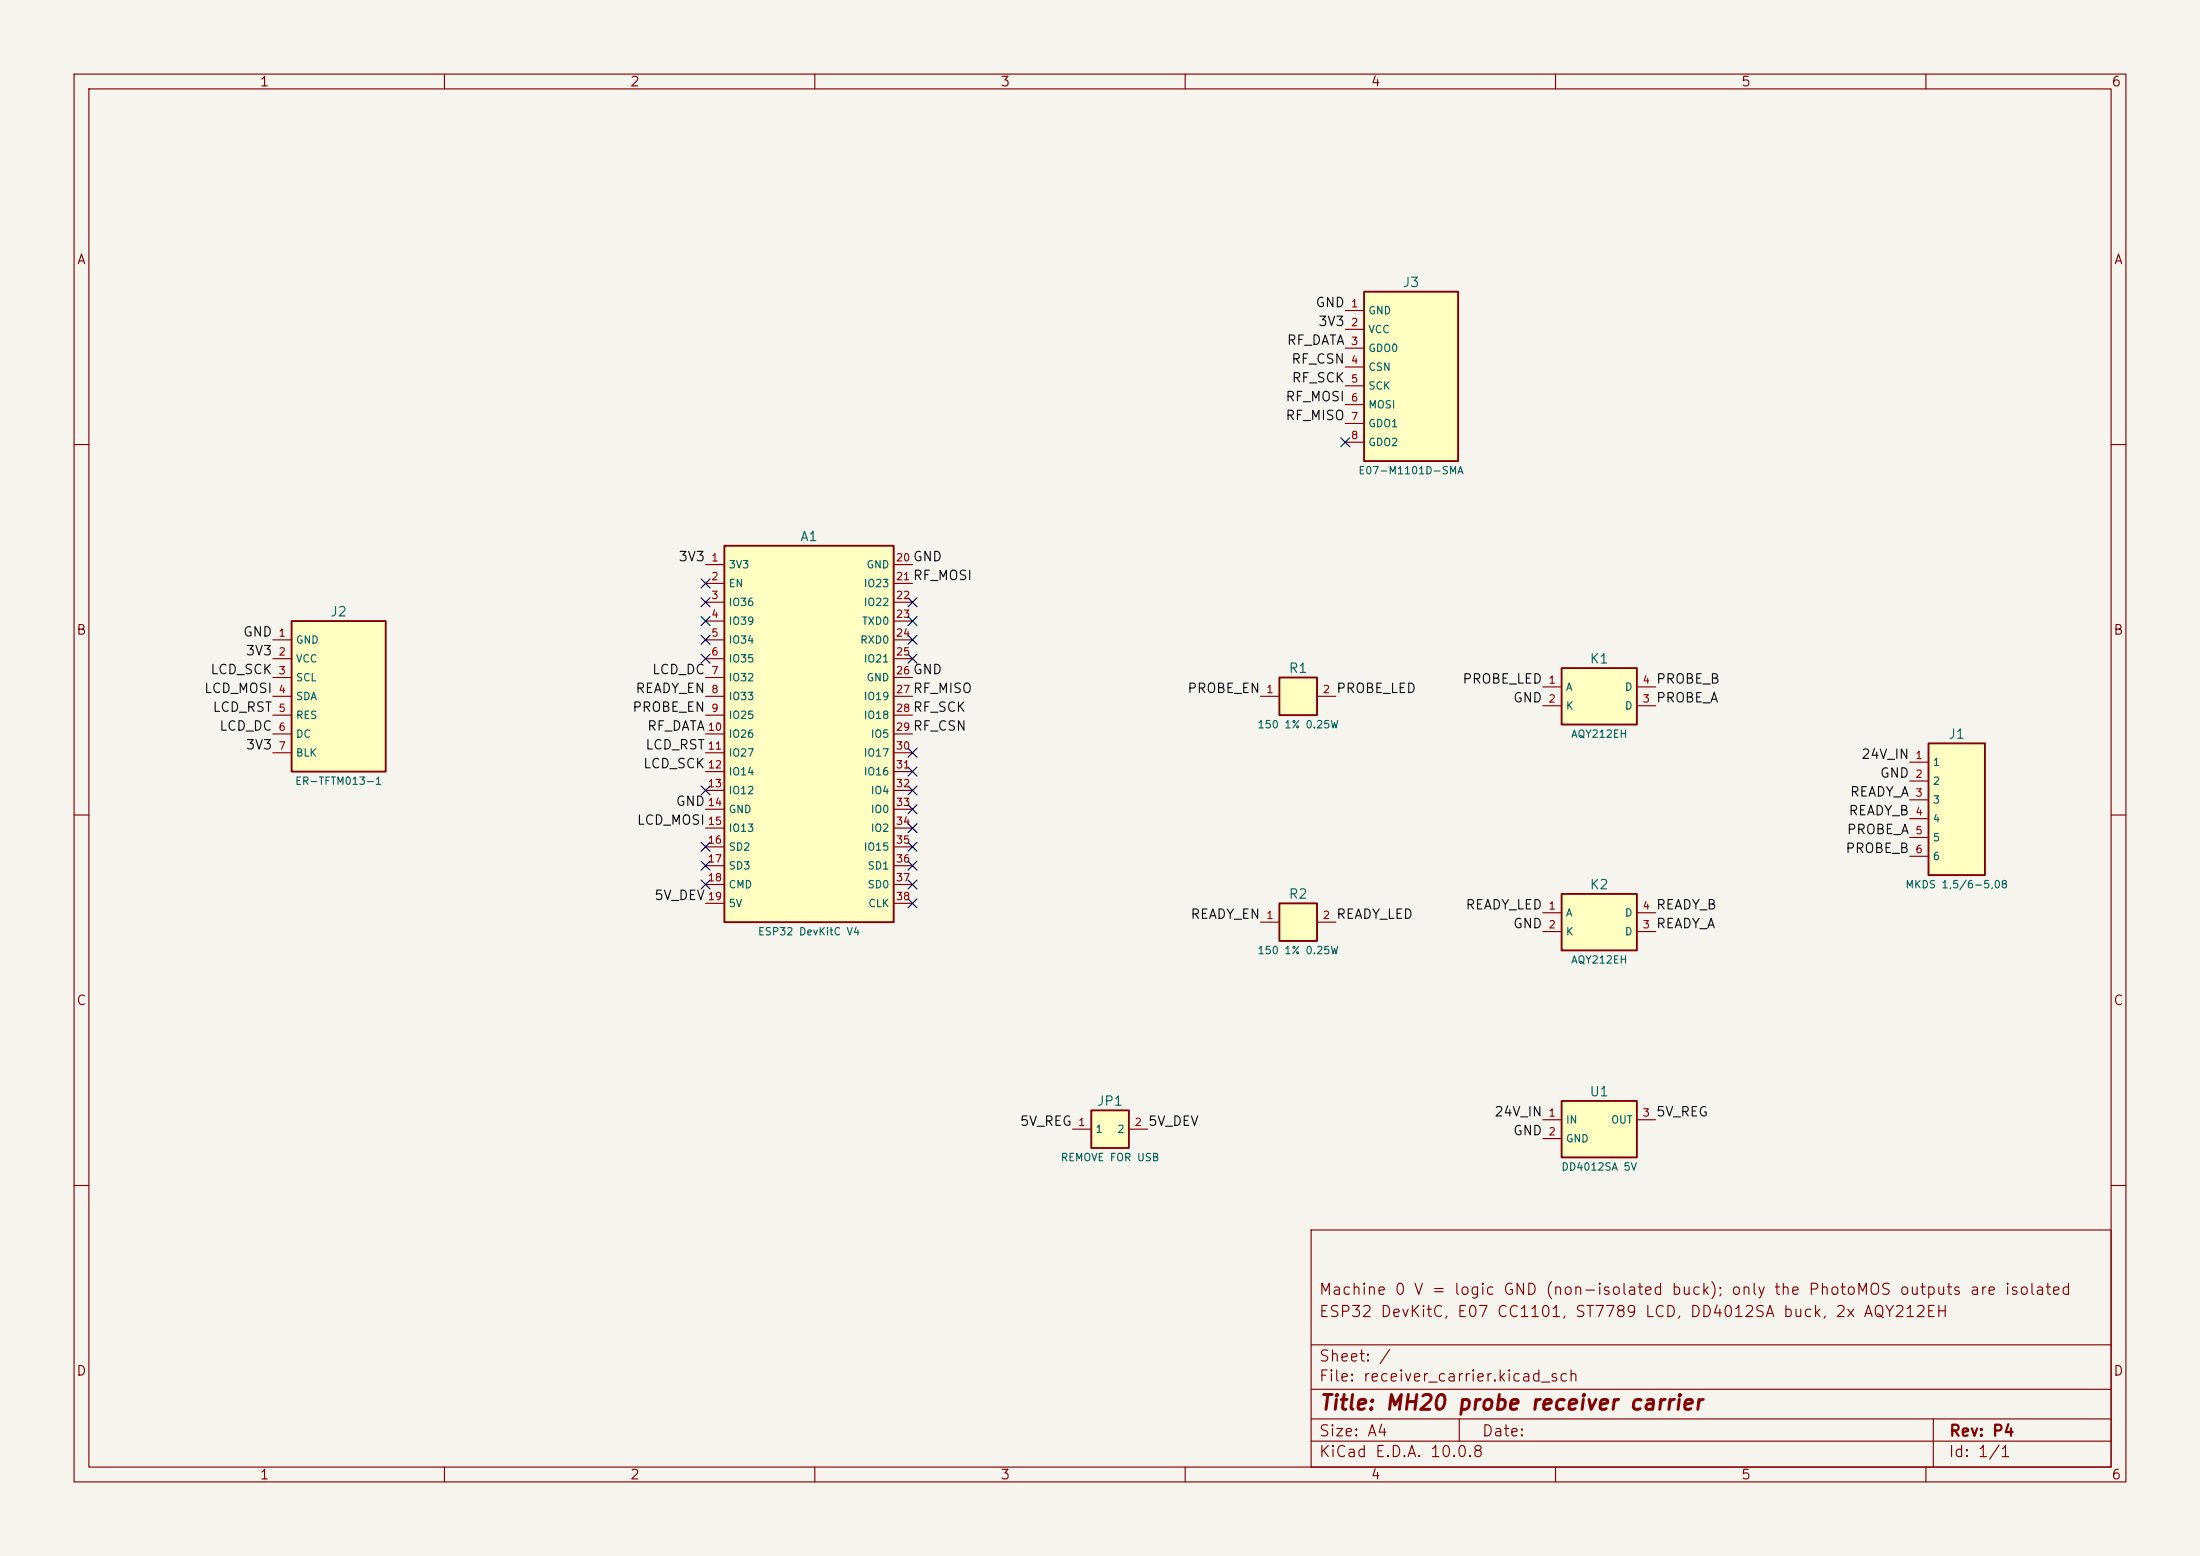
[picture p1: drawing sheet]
<svg xmlns="http://www.w3.org/2000/svg" width="297mm" height="210mm" viewBox="0 0 297 210" stroke-linecap="round" stroke-linejoin="round" font-family="sans-serif">
<path d="M0 0h297v210h-297z" fill="#f5f4ef" stroke="#f5f4ef" stroke-width=".14"/>
<g fill="none" stroke="#840000" stroke-width=".15">
<path d="M10 10h277v190h-277zM12 12h273v186h-273zM60 10v2M110 10v2M160 10v2M210 10v2M260 10v2M10 60h2M285 60h2M10 110h2M285 110h2M10 160h2"/>
<path d="M177 166h108v32h-108zM285 160h2M60 198v2M110 198v2M160 198v2M177 194.5h108M177 191.5h108M177 187.5h108M177 181.5h108M197 191.5v3M210 198v2M260 198v2"/>
<path d="M261 191.5v6.5"/>
</g>
<path d="M210.8 148.6h10.2v7.6h-10.2z" fill="#ffffc2"/>
<path d="M210.8 148.6h10.2v7.6h-10.2z" fill="none" stroke="#840000" stroke-width=".25"/>
<path d="M208.3 151.1h2.5M208.3 153.7h2.5M221 151.1h2.5" fill="none" stroke="#840000" stroke-width=".15"/>
<path d="M172.7 91.4h5.1v5.1h-5.1z" fill="#ffffc2"/>
<path d="M172.7 91.4h5.1v5.1h-5.1z" fill="none" stroke="#840000" stroke-width=".25"/>
<path d="M170.2 94h2.5M177.8 94h2.5" fill="none" stroke="#840000" stroke-width=".15"/>
<path d="M184.1 39.4h12.7v22.8h-12.7z" fill="#ffffc2"/>
<path d="M184.1 39.4h12.7v22.8h-12.7z" fill="none" stroke="#840000" stroke-width=".25"/>
<path d="M181.6 41.9h2.5M181.6 44.5h2.5M181.6 47h2.5M181.6 49.5h2.5M181.6 52.1h2.5M181.6 54.6h2.5M181.6 57.2h2.5M181.6 59.7h2.5" fill="none" stroke="#840000" stroke-width=".15"/>
<path d="M172.7 121.9h5.1v5.1h-5.1z" fill="#ffffc2"/>
<path d="M172.7 121.9h5.1v5.1h-5.1z" fill="none" stroke="#840000" stroke-width=".25"/>
<path d="M170.2 124.5h2.5M177.8 124.5h2.5" fill="none" stroke="#840000" stroke-width=".15"/>
<path d="M147.3 149.9h5.1v5h-5.1z" fill="#ffffc2"/>
<path d="M147.3 149.9h5.1v5h-5.1z" fill="none" stroke="#840000" stroke-width=".25"/>
<path d="M144.8 152.4h2.5M152.4 152.4h2.5" fill="none" stroke="#840000" stroke-width=".15"/>
<path d="M210.8 90.2h10.2v7.6h-10.2z" fill="#ffffc2"/>
<path d="M210.8 90.2h10.2v7.6h-10.2z" fill="none" stroke="#840000" stroke-width=".25"/>
<path d="M208.3 92.7h2.5M208.3 95.3h2.5M221 92.7h2.5M221 95.3h2.5" fill="none" stroke="#840000" stroke-width=".15"/>
<path d="M39.4 83.8h12.7v20.3h-12.7z" fill="#ffffc2"/>
<path d="M39.4 83.8h12.7v20.3h-12.7z" fill="none" stroke="#840000" stroke-width=".25"/>
<path d="M36.8 86.4h2.6M36.8 88.9h2.6M36.8 91.4h2.6M36.8 94h2.6M36.8 96.5h2.6M36.8 99.1h2.6M36.8 101.6h2.6" fill="none" stroke="#840000" stroke-width=".15"/>
<path d="M97.8 73.7h22.8v50.8h-22.8z" fill="#ffffc2"/>
<path d="M97.8 73.7h22.8v50.8h-22.8z" fill="none" stroke="#840000" stroke-width=".25"/>
<g fill="none" stroke="#840000" stroke-width=".15">
<path d="M95.2 76.2h2.6M95.2 78.7h2.6M120.6 76.2h2.6M120.6 78.7h2.6M95.2 81.3h2.6M95.2 83.8h2.6M95.2 86.4h2.6M95.2 88.9h2.6M95.2 91.4h2.6M95.2 94h2.6M95.2 96.5h2.6M95.2 99.1h2.6"/>
<path d="M120.6 81.3h2.6M120.6 83.8h2.6M120.6 86.4h2.6M120.6 88.9h2.6M120.6 91.4h2.6M120.6 94h2.6M120.6 96.5h2.6M120.6 99.1h2.6M95.2 101.6h2.6M95.2 104.1h2.6M95.2 106.7h2.6M95.2 109.2h2.6"/>
<path d="M95.2 111.8h2.6M95.2 114.3h2.6M95.2 116.8h2.6M95.2 119.4h2.6M120.6 101.6h2.6M120.6 104.1h2.6M120.6 106.7h2.6M120.6 109.2h2.6M120.6 111.8h2.6M120.6 114.3h2.6M120.6 116.8h2.6M120.6 119.4h2.6"/>
<path d="M95.2 121.9h2.6M120.6 121.9h2.6"/>
</g>
<path d="M210.8 120.7h10.2v7.6h-10.2z" fill="#ffffc2"/>
<path d="M210.8 120.7h10.2v7.6h-10.2z" fill="none" stroke="#840000" stroke-width=".25"/>
<path d="M208.3 123.2h2.5M208.3 125.7h2.5M221 123.2h2.5M221 125.7h2.5" fill="none" stroke="#840000" stroke-width=".15"/>
<path d="M260.3 100.3h7.7v17.8h-7.7z" fill="#ffffc2"/>
<path d="M260.3 100.3h7.7v17.8h-7.7z" fill="none" stroke="#840000" stroke-width=".25"/>
<path d="M257.8 102.9h2.5M257.8 105.4h2.5M257.8 108h2.5M257.8 110.5h2.5M257.8 113h2.5M257.8 115.6h2.5" fill="none" stroke="#840000" stroke-width=".15"/>
<g fill="none" stroke="#000084" stroke-width=".15">
<path d="M181 59.1l1.2 1.2M182.2 59.1l-1.2 1.2M94.6 78.1l1.3 1.2M95.9 78.1l-1.3 1.2M94.6 80.7l1.3 1.2M94.6 83.2l1.3 1.2M94.6 85.8l1.3 1.2M94.6 88.3l1.3 1.2M95.9 80.7l-1.3 1.2M95.9 83.2l-1.3 1.2M95.9 85.8l-1.3 1.2M95.9 88.3l-1.3 1.2"/>
<path d="M122.6 88.3l1.2 1.2M122.6 80.7l1.2 1.2M122.6 83.2l1.2 1.2M122.6 85.8l1.2 1.2M123.8 85.8l-1.2 1.2M123.8 88.3l-1.2 1.2M123.8 80.7l-1.2 1.2M123.8 83.2l-1.2 1.2M94.6 106.1l1.3 1.2M94.6 113.7l1.3 1.2M94.6 116.2l1.3 1.2M94.6 118.8l1.3 1.2"/>
<path d="M95.9 106.1l-1.3 1.2M95.9 113.7l-1.3 1.2M95.9 116.2l-1.3 1.2M95.9 118.8l-1.3 1.2M122.6 101l1.2 1.2M122.6 113.7l1.2 1.2M122.6 116.2l1.2 1.2M122.6 118.8l1.2 1.2M122.6 103.5l1.2 1.2M122.6 106.1l1.2 1.2M122.6 108.6l1.2 1.2M122.6 111.2l1.2 1.2"/>
<path d="M123.8 101l-1.2 1.2M123.8 113.7l-1.2 1.2M123.8 116.2l-1.2 1.2M123.8 118.8l-1.2 1.2M123.8 103.5l-1.2 1.2M123.8 106.1l-1.2 1.2M123.8 108.6l-1.2 1.2M123.8 111.2l-1.2 1.2M122.6 121.3l1.2 1.2M123.8 121.3l-1.2 1.2"/>
</g>
<text font-size="2" fill="#840000" x="178" y="190.8">Title: MH20 probe receiver carrier</text>
<g font-size="1.5" fill="#840000">
<text x="178" y="178.1">ESP32 DevKitC, E07 CC1101, ST7789 LCD, DD4012SA buck, 2x AQY212EH</text>
<text x="178" y="175.1">Machine 0 V = logic GND (non-isolated buck); only the PhotoMOS outputs are isolated</text>
<text x="178" y="184.1">Sheet: /</text>
<text x="178" y="186.8">File: receiver_carrier.kicad_sch</text>
<text x="178" y="197">KiCad E.D.A. 10.0.8</text>
<text x="178" y="194.2">Size: A4</text>
<text x="200" y="194.2">Date:</text>
<text x="263" y="197">Id: 1/1</text>
<text x="263" y="194.2">Rev: P4</text>
</g>
<g font-size="1.3" fill="#840000">
<text x="35" y="12">1</text>
<text x="85" y="12">2</text>
<text x="135" y="12">3</text>
<text x="185" y="12">4</text>
<text x="235" y="12">5</text>
<text x="285" y="12">6</text>
<text x="10.3" y="36">A</text>
<text x="285.3" y="36">A</text>
<text x="10.2" y="86">B</text>
<text x="285.2" y="86">B</text>
<text x="10.2" y="136">C</text>
<text x="285.2" y="136">C</text>
<text x="10.2" y="186">D</text>
<text x="285.2" y="186">D</text>
<text x="35" y="200">1</text>
<text x="85" y="200">2</text>
<text x="135" y="200">3</text>
<text x="185" y="200">4</text>
<text x="235" y="200">5</text>
<text x="285" y="200">6</text>
</g>
<g font-size="1.3" fill="#0f0f0f">
<text x="177.5" y="41.8">GND</text>
<text x="173.6" y="46.9">RF_DATA</text>
<text x="177.9" y="44.3">3V3</text>
<text x="174.2" y="49.4">RF_CSN</text>
<text x="174.3" y="51.9">RF_SCK</text>
<text x="173.5" y="54.5">RF_MOSI</text>
<text x="173.5" y="57">RF_MISO</text>
<text x="91.5" y="76.1">3V3</text>
<text x="123.2" y="76.1">GND</text>
<text x="123.2" y="78.6">RF_MOSI</text>
<text x="32.7" y="86.2">GND</text>
<text x="33.1" y="88.8">3V3</text>
<text x="27.5" y="93.9">LCD_MOSI</text>
<text x="28.3" y="91.3">LCD_SCK</text>
<text x="85.7" y="93.9">READY_EN</text>
<text x="87.9" y="91.3">LCD_DC</text>
<text x="123.2" y="91.3">GND</text>
<text x="123.2" y="93.9">RF_MISO</text>
<text x="160.2" y="93.9">PROBE_EN</text>
<text x="180.3" y="93.9">PROBE_LED</text>
<text x="197.3" y="92.6">PROBE_LED</text>
<text x="204.2" y="95.1">GND</text>
<text x="223.5" y="92.6">PROBE_B</text>
<text x="223.5" y="95.1">PROBE_A</text>
<text x="28.6" y="96.4">LCD_RST</text>
<text x="29.5" y="98.9">LCD_DC</text>
<text x="33.1" y="101.5">3V3</text>
<text x="85.3" y="96.4">PROBE_EN</text>
<text x="87" y="101.5">LCD_RST</text>
<text x="87.3" y="98.9">RF_DATA</text>
<text x="123.2" y="96.4">RF_SCK</text>
<text x="123.2" y="98.9">RF_CSN</text>
<text x="86.7" y="104">LCD_SCK</text>
<text x="249.7" y="107.8">READY_A</text>
<text x="251.2" y="102.7">24V_IN</text>
<text x="253.7" y="105.3">GND</text>
<text x="85.9" y="111.6">LCD_MOSI</text>
<text x="91.2" y="109.1">GND</text>
<text x="249.2" y="112.9">PROBE_A</text>
<text x="249.5" y="110.4">READY_B</text>
<text x="249.1" y="115.4">PROBE_B</text>
<text x="88.2" y="121.8">5V_DEV</text>
<text x="160.6" y="124.3">READY_EN</text>
<text x="180.3" y="124.3">READY_LED</text>
<text x="197.8" y="123.1">READY_LED</text>
<text x="204.2" y="125.6">GND</text>
<text x="223.5" y="123.1">READY_B</text>
<text x="223.5" y="125.6">READY_A</text>
<text x="137.6" y="152.3">5V_REG</text>
<text x="154.9" y="152.3">5V_DEV</text>
<text x="201.6" y="151">24V_IN</text>
<text x="204.2" y="153.5">GND</text>
<text x="223.5" y="151">5V_REG</text>
</g>
<g font-size="1.3" fill="#006464">
<text x="189.3" y="39.1">J3</text>
<text x="107.9" y="73.4">A1</text>
<text x="44.5" y="83.5">J2</text>
<text x="214.5" y="89.9">K1</text>
<text x="173.9" y="91.1">R1</text>
<text x="262.9" y="100">J1</text>
<text x="173.9" y="121.6">R2</text>
<text x="214.5" y="120.3">K2</text>
<text x="148" y="149.6">JP1</text>
<text x="214.5" y="148.3">U1</text>
</g>
<g font-size="1" fill="#a90000">
<text x="182.3" y="41.7">1</text>
<text x="182.3" y="44.3">2</text>
<text x="182.3" y="46.8">3</text>
<text x="182.3" y="49.3">4</text>
<text x="182.3" y="51.9">5</text>
<text x="182.3" y="54.4">6</text>
<text x="182.3" y="57">7</text>
<text x="182.3" y="59.5">8</text>
<text x="95.9" y="76">1</text>
<text x="120.9" y="76">20</text>
<text x="95.9" y="78.6">2</text>
<text x="95.9" y="81.1">3</text>
<text x="95.9" y="83.6">4</text>
<text x="120.9" y="78.6">21</text>
<text x="120.9" y="81.1">22</text>
<text x="120.9" y="83.6">23</text>
<text x="37.5" y="86.2">1</text>
<text x="37.5" y="88.7">2</text>
<text x="95.9" y="86.2">5</text>
<text x="95.9" y="88.7">6</text>
<text x="120.9" y="86.2">24</text>
<text x="120.9" y="88.7">25</text>
<text x="37.5" y="91.3">3</text>
<text x="37.5" y="93.8">4</text>
<text x="95.9" y="91.3">7</text>
<text x="95.9" y="93.8">8</text>
<text x="120.9" y="91.3">26</text>
<text x="120.9" y="93.8">27</text>
<text x="170.9" y="93.8">1</text>
<text x="178.5" y="93.8">2</text>
<text x="209" y="92.5">1</text>
<text x="209" y="95.1">2</text>
<text x="221.7" y="95.1">3</text>
<text x="221.7" y="92.5">4</text>
<text x="37.5" y="96.3">5</text>
<text x="37.5" y="98.9">6</text>
<text x="37.5" y="101.4">7</text>
<text x="95.5" y="98.9">10</text>
<text x="95.5" y="101.4">11</text>
<text x="95.9" y="96.3">9</text>
<text x="120.9" y="96.3">28</text>
<text x="120.9" y="98.9">29</text>
<text x="120.9" y="101.4">30</text>
<text x="95.5" y="104">12</text>
<text x="95.5" y="106.5">13</text>
<text x="120.9" y="104">31</text>
<text x="120.9" y="106.5">32</text>
<text x="258.5" y="102.7">1</text>
<text x="258.5" y="105.2">2</text>
<text x="258.5" y="107.8">3</text>
<text x="95.5" y="109">14</text>
<text x="95.5" y="111.6">15</text>
<text x="120.9" y="109">33</text>
<text x="120.9" y="111.6">34</text>
<text x="258.5" y="110.3">4</text>
<text x="258.5" y="112.8">5</text>
<text x="95.5" y="114.1">16</text>
<text x="95.5" y="116.7">17</text>
<text x="95.5" y="119.2">18</text>
<text x="120.9" y="114.1">35</text>
<text x="120.9" y="116.7">36</text>
<text x="120.9" y="119.2">37</text>
<text x="258.5" y="115.4">6</text>
<text x="95.5" y="121.7">19</text>
<text x="120.9" y="121.7">38</text>
<text x="170.9" y="124.3">1</text>
<text x="178.5" y="124.3">2</text>
<text x="209" y="123">1</text>
<text x="209" y="125.5">2</text>
<text x="221.7" y="125.5">3</text>
<text x="221.7" y="123">4</text>
<text x="145.5" y="152.2">1</text>
<text x="153.1" y="152.2">2</text>
<text x="209" y="150.9">1</text>
<text x="209" y="153.5">2</text>
<text x="221.7" y="150.9">3</text>
</g>
<g font-size="1" fill="#006464">
<text x="184.7" y="42.7">GND</text>
<text x="184.7" y="45.2">VCC</text>
<text x="184.7" y="47.7">GDO0</text>
<text x="184.7" y="50.3">CSN</text>
<text x="184.7" y="52.8">SCK</text>
<text x="184.7" y="55.4">MOSI</text>
<text x="184.7" y="57.9">GDO1</text>
<text x="183.3" y="64.3">E07-M1101D-SMA</text>
<text x="184.7" y="60.4">GDO2</text>
<text x="98.3" y="77">3V3</text>
<text x="116.9" y="77">GND</text>
<text x="98.3" y="79.5">EN</text>
<text x="98.3" y="82">IO36</text>
<text x="116.5" y="79.5">IO23</text>
<text x="116.5" y="82">IO22</text>
<text x="39.9" y="87.1">GND</text>
<text x="39.9" y="89.7">VCC</text>
<text x="98.3" y="84.6">IO39</text>
<text x="98.3" y="87.1">IO34</text>
<text x="98.3" y="89.7">IO35</text>
<text x="116" y="87.1">RXD0</text>
<text x="116.3" y="84.6">TXD0</text>
<text x="116.5" y="89.7">IO21</text>
<text x="39.9" y="92.2">SCL</text>
<text x="39.9" y="94.7">SDA</text>
<text x="98.3" y="92.2">IO32</text>
<text x="98.3" y="94.7">IO33</text>
<text x="116.5" y="94.7">IO19</text>
<text x="116.9" y="92.2">GND</text>
<text x="211.3" y="93.5">A</text>
<text x="219.3" y="93.5">D</text>
<text x="39.9" y="97.3">RES</text>
<text x="39.9" y="99.8">DC</text>
<text x="98.3" y="97.3">IO25</text>
<text x="98.3" y="99.8">IO26</text>
<text x="116.5" y="97.3">IO18</text>
<text x="117.5" y="99.8">IO5</text>
<text x="169.7" y="98.5">150 1% 0.25W</text>
<text x="211.3" y="96">K</text>
<text x="212" y="99.8">AQY212EH</text>
<text x="219.3" y="96">D</text>
<text x="39.8" y="106.2">ER-TFTM013-1</text>
<text x="39.9" y="102.4">BLK</text>
<text x="98.3" y="102.4">IO27</text>
<text x="98.3" y="104.9">IO14</text>
<text x="98.3" y="107.4">IO12</text>
<text x="116.5" y="102.4">IO17</text>
<text x="116.5" y="104.9">IO16</text>
<text x="117.5" y="107.4">IO4</text>
<text x="260.9" y="103.6">1</text>
<text x="260.9" y="106.2">2</text>
<text x="98.3" y="110">GND</text>
<text x="98.3" y="112.5">IO13</text>
<text x="117.5" y="110">IO0</text>
<text x="117.5" y="112.5">IO2</text>
<text x="260.9" y="108.7">3</text>
<text x="260.9" y="111.2">4</text>
<text x="260.9" y="113.8">5</text>
<text x="98.3" y="115.1">SD2</text>
<text x="98.3" y="117.6">SD3</text>
<text x="116.5" y="115.1">IO15</text>
<text x="117" y="117.6">SD1</text>
<text x="260.9" y="116.3">6</text>
<text x="98.3" y="120.1">CMD</text>
<text x="98.3" y="122.7">5V</text>
<text x="117" y="120.1">SD0</text>
<text x="117.1" y="122.7">CLK</text>
<text x="211.3" y="123.9">A</text>
<text x="219.3" y="123.9">D</text>
<text x="257.2" y="120.1">MKDS 1,5/6-5,08</text>
<text x="102.2" y="126.5">ESP32 DevKitC V4</text>
<text x="169.7" y="129">150 1% 0.25W</text>
<text x="211.3" y="126.5">K</text>
<text x="212" y="130.3">AQY212EH</text>
<text x="219.3" y="126.5">D</text>
<text x="147.8" y="153.2">1</text>
<text x="150.7" y="153.2">2</text>
<text x="211.3" y="151.9">IN</text>
<text x="211.3" y="154.4">GND</text>
<text x="217.4" y="151.9">OUT</text>
<text x="143.1" y="157">REMOVE FOR USB</text>
<text x="210.7" y="158.2">DD4012SA 5V</text>
</g>
</svg>
